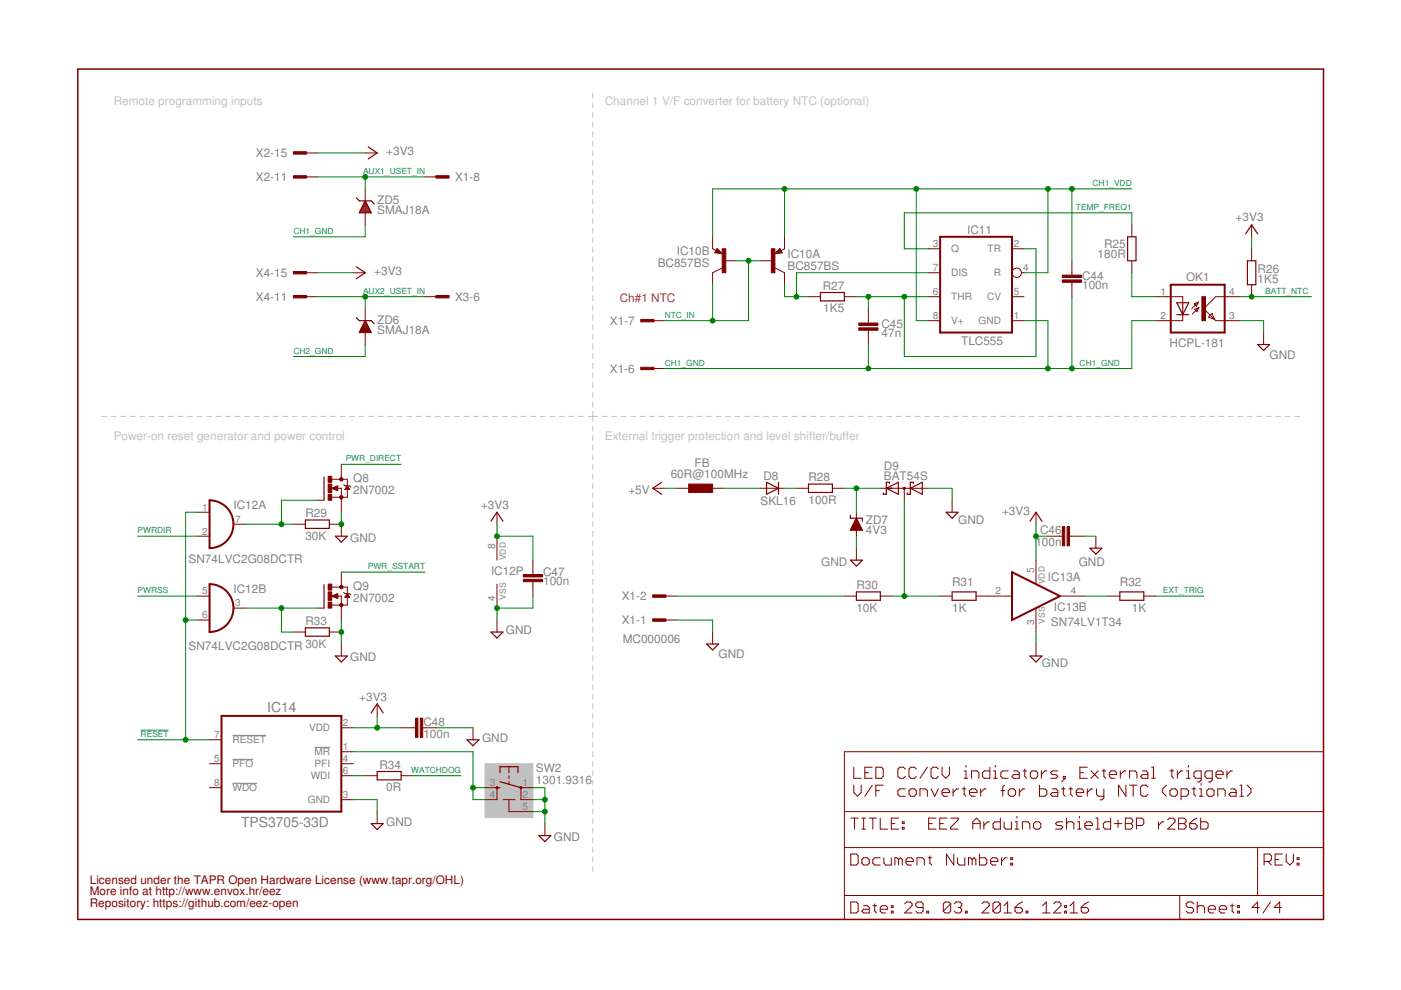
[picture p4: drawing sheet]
<svg xmlns="http://www.w3.org/2000/svg" width="297mm" height="210mm" viewBox="0 0 297 210" stroke-linecap="round" stroke-linejoin="round" font-family="sans-serif">
<g fill="none" stroke="#c0c0c0" stroke-width=".21">
<path d="M125.7 19.7v1.1M125.7 21.8v1M125.7 23.8v1.1M125.7 25.9v1M125.7 27.9v1.1M125.7 30v1M125.7 32v1M125.7 34.1v1M125.7 36.1v1M125.7 38.1v1.1M125.7 40.2v1M125.7 42.2v1.1"/>
<path d="M125.7 44.3v1M125.7 46.3v1.1M125.7 48.4v1M125.7 50.4v1.1M125.7 52.5v1M125.7 54.5v1.1M125.7 56.6v1M125.7 58.6v1M125.7 60.6v1.1M125.7 62.7v1M125.7 64.7v1.1M125.7 66.8v1"/>
<path d="M125.7 68.8v1.1M125.7 70.9v1M125.7 72.9v1.1M125.7 75v1M125.7 77v1.1M125.7 79.1v1M21.6 88.3h1M23.6 88.3h1M25.6 88.3h1M27.6 88.3h1.1M29.7 88.3h1M31.7 88.3h1"/>
<path d="M33.7 88.3h1M35.7 88.3h1M37.7 88.3h1.1M39.8 88.3h1M41.8 88.3h1M43.8 88.3h1M45.8 88.3h1M47.9 88.3h1M49.9 88.3h1M51.9 88.3h1M53.9 88.3h1M55.9 88.3h1.1"/>
<path d="M58 88.3h1M60 88.3h1M62 88.3h1M64 88.3h1M66 88.3h1.1M68.1 88.3h1M70.1 88.3h1M72.1 88.3h1M74.1 88.3h1M76.2 88.3h1M78.2 88.3h1M80.2 88.3h1"/>
<path d="M82.2 88.3h1M84.2 88.3h1.1M86.3 88.3h1M88.3 88.3h1M90.3 88.3h1M92.3 88.3h1M94.3 88.3h1.1M96.4 88.3h1M98.4 88.3h1M100.4 88.3h1M102.4 88.3h1.1M104.5 88.3h1"/>
<path d="M106.5 88.3h1M108.5 88.3h1M110.5 88.3h1M112.5 88.3h1.1M114.6 88.3h1M116.6 88.3h1M118.6 88.3h1M120.6 88.3h1M122.6 88.3h1.1M124.7 88.3h2M125.7 81.1v1M125.7 83.2v1"/>
<path d="M125.7 85.2v1.1M125.7 87.2v2.1M125.7 90.3v1.1M125.7 92.4v1M125.7 94.4v1M125.7 96.4v1.1M125.7 98.4v1.1M127.7 88.3h1M129.7 88.3h1M131.7 88.3h1M133.7 88.3h1M135.7 88.3h1.1"/>
<path d="M137.8 88.3h1M139.8 88.3h1M141.8 88.3h1M143.8 88.3h1M145.8 88.3h1M147.8 88.3h1M149.8 88.3h1M151.8 88.3h1M153.8 88.3h1.1M155.9 88.3h1M157.9 88.3h1M159.9 88.3h1"/>
<path d="M161.9 88.3h1M163.9 88.3h1M165.9 88.3h1M167.9 88.3h1M169.9 88.3h1M171.9 88.3h1.1M173.9 88.3h1.1M176 88.3h1M178 88.3h1M180 88.3h1M182 88.3h1M184 88.3h1"/>
<path d="M186 88.3h1M188 88.3h1M190.1 88.3h1M192.1 88.3h1M194.1 88.3h1M196.1 88.3h1M198.1 88.3h1M200.1 88.3h1M202.1 88.3h1M204.1 88.3h1M206.1 88.3h1M208.2 88.3h.9"/>
<path d="M210.2 88.3h1M212.2 88.3h1M214.2 88.3h1M216.2 88.3h1M218.2 88.3h1M220.2 88.3h1M222.2 88.3h1M224.2 88.3h1.1M226.3 88.3h1M228.3 88.3h1M230.3 88.3h1M232.3 88.3h1"/>
<path d="M234.3 88.3h1M236.3 88.3h1M238.3 88.3h1M240.3 88.3h1M242.3 88.3h1.1M244.3 88.3h1.1M246.4 88.3h1M248.4 88.3h1M250.4 88.3h1M252.4 88.3h1M254.4 88.3h1M256.4 88.3h1"/>
<path d="M258.4 88.3h1M260.4 88.3h1.1M262.4 88.3h1.1M264.5 88.3h1M266.5 88.3h1M268.5 88.3h1M270.5 88.3h1M272.5 88.3h1M274.5 88.3h1M125.7 100.5v1M125.7 102.5v1M125.7 104.5v1.1"/>
<path d="M125.7 106.6v1M125.7 108.6v1M125.7 110.6v1.1M125.7 112.7v1M125.7 114.7v1M125.7 116.7v1.1M125.7 118.8v1M125.7 120.8v1M125.7 122.8v1M125.7 124.9v1M125.7 126.9v1M125.7 128.9v1"/>
<path d="M125.7 130.9v1.1M125.7 133v1M125.7 135v1M125.7 137v1.1M125.7 139.1v1M125.7 141.1v1M125.7 143.1v1.1M125.7 145.2v1M125.7 147.2v1M125.7 149.2v1.1M125.7 151.3v1M125.7 153.3v1"/>
<path d="M125.7 155.3v1.1M125.7 157.4v1M125.7 159.4v1M125.7 161.4v1.1M125.7 163.4v1.1M125.7 165.5v1M125.7 167.5v1M125.7 169.5v1.1M125.7 171.6v1M125.7 173.6v1M125.7 175.6v1.1M125.7 177.7v1"/>
<path d="M125.7 179.7v1M125.7 181.7v1.1M125.7 183.7v1.1"/>
</g>
<path d="M102.8 161.9h10.2v11.5h-10.2z" fill="#c0c0c0" stroke="#c0c0c0" stroke-width=".21"/>
<path d="M49.3 155.9h7.1M66.7 158.5h3.3M49.3 161h4.4M49.3 166.1h5.2" fill="none" stroke="#808080" stroke-width=".21"/>
<g fill="none" stroke="#800000" stroke-width=".21">
<path d="M64.7 32.4h2.6M64.7 37.5h2.6M77.4 32.4h2.6M90.1 37.5h2.6M64.7 57.8h2.6M74.9 57.8h2.5M77.4 40v2.6M77.4 45.1v2.6M151.1 50.2v2.5l.7 .4M152 52.7l1.1 1.1-1.6-.2zM153.1 56.8l-2 1v2.6M153.6 55.3h2.6"/>
<path d="M161.2 55.3h2.6M164.3 56.8l2 1v2.6M165.4 52.7l.5 .9-1.6 .2zM166.3 50.2v2.5l-.7 .4M196.8 52.7h2.5M196.8 57.8h2.5M214.6 52.7h2.5M216.6 57.8h.5M227.3 55.3v3M227.3 59.9v3M240 47.7v2.5M240 55.3v2.5"/>
<path d="M265.4 47.7v2.5M265.4 52.7v2.6M64.7 62.9h2.6M77.4 65.4v2.6M77.4 70.5v2.5M90.1 62.9h2.6M138.4 68h2.5M138.4 78.1h2.5M171.4 62.9h2.5M179 62.9h2.6M184.1 65.4v3.1M184.1 70v3"/>
<path d="M196.8 62.9h2.5M196.8 68h2.5M214.6 62.9h2.5M214.6 68h2.5M245 62.9h5.8v1.3M250.8 66.7v1.3h-5.8M253.2 64.4l.9-.3-.4 .8zM253.3 65.6l.9-.4-.4 .9zM254.1 64.1l-1.4 1.3M254.2 65.2l-1.4 1.4M257 66.5l.5 1.2-1.3-.5zM262.8 62.9h-5.1l-2.5 2.5 2.5 2.6h5.1"/>
<path d="M265.4 60.4v2.5M267.9 70.5v2.5M72.4 98.4v3.2M41.9 113.7h2.5M41.9 108.6h2.5M49.5 111.1h2.5M62.2 111.1h2.5M67.3 106.1h1.4M69.8 111.1h2.6v2.6M70.3 103.5h2.1v5.1M70.4 101.6h3.2v3.8h-3.3M70.6 103.6h1"/>
<path d="M70.7 103.4h.9M70.9 103.8h.7M71 103.3h.6M71.2 103.9h.4M71.2 103.2h.4M71.5 104h.1M71.5 103h.1M71.6 103v1l-1.3-.5M71.6 103l-1.3 .5M72.9 102.8l.2 .2h1l.3 .3M73.2 103.6h.8M73.3 103.5h.7"/>
<path d="M73.4 103.4h.5M73.4 103.3h.4M73.5 103.2h.2M73.6 103l.5 .8h-1zM105.4 108.6v2.5M105.4 113.7v5.1M113 118.8v3M138.4 103.5h2.5M143.5 103.5h2.5M151.1 103.5h2.5M161.2 103.5h5.1M168.9 103.5h2.5"/>
<path d="M176.5 103.5h2.5M181.6 108.6v5.1M181.6 116.2v2.6M186.6 103.5h10.2M191.7 103.5v2.6M201.9 106.1v2.5M219.6 108.6v2.5M219.6 118.8v5M222.2 113.7h3M226.8 113.7h3M232.3 113.7v2.5M41.9 126.4h2.5"/>
<path d="M41.9 131.5h2.5M49.5 128.9h2.5M62.2 134h2.5M67.3 128.9h1.4M69.8 134h2.6M70.3 126.4l1.3-.5v1zM70.4 124.5h3.2v3.8h-3.3M70.5 126.4h1.1M70.5 126.3h1.1M70.8 126.6h.8M70.8 126.2h.8M71.1 126.7h.5"/>
<path d="M71.1 126.1h.5M71.4 126.8h.2M71.4 126h.2M71.5 126.4h.9v5.1M72.4 121.3v3.2M72.4 136.5v2.6M72.9 125.6l.2 .3h1l.3 .2M73.2 126.6h.9M73.3 126.4h.7M73.3 126.3h.6M73.4 126.2h.5M73.5 126.1h.3"/>
<path d="M73.6 126h.1M73.6 125.9l.5 .7h-1zM105.4 123.8v5.1M105.4 131.5v2.5M113 123.3v3.1M140.9 126.4h2.6M140.9 131.5h2.6M151.1 134v2.5M179 126.4h2.6M186.6 126.4h2.6M199.3 126.4h2.6M206.9 126.4h7.7"/>
<path d="M219.6 128.9v5.1M219.6 136.5v2.6M224.7 126.4h5.1M234.9 126.4h2.5M242.5 126.4h2.5M44.4 156.8h2.6M72.4 159.4h2.5M72.4 154.3h2.5M80 149.2v2.6M85 154.3h3.1M89.6 154.3h3.1M100.3 154.3v2.5"/>
<path d="M179 159.4h101.6v35.5h-101.6zM44.4 161.9h2.6M44.4 167h2.6M72.4 169.5h2.5M72.4 161.9h2.5M72.4 164.5h2.5M77.4 164.5h2.6M80 172.1v2.5M85 164.5h2.6M102.8 167h2.6v2.5h-2.6M106.6 169.5h2.6M107.9 169.5v2.6h5.1"/>
<path d="M107.9 162.6v1.2M107.9 164.5v.6M107.9 165.7v.7M113 167h-2.6v2.5h2.6M115.5 174.6v2.6M179 179.7h101.6M179 172.1h101.6M180.4 173.5h1.5M181 162.7v2.3h1.6M181 166.5v1.5l.8 .8 .8-.8v-1.5M181.2 173.5v2.3M182.7 173.5h.8"/>
<path d="M182.7 175.8h.8M183.1 173.5v2.3M183.4 163.8h.7M184.3 173.5h1.5M184.9 166.5l-1.5 2.3M184.9 162.7h-1.5v2.3h1.5M185.1 173.5v2.3M185.7 162.7h1.2l.4 .4v1.5l-.4 .4h-1.2zM185.7 167.6h.8M186.6 173.5v2.3h1.6M187.3 166.5h-1.6v2.3M189 174.6h.7"/>
<path d="M190.5 173.5h-1.5v2.3h1.5M191.3 175.4h.4v.4h-.4zM191.3 174.2h.4v.4h-.4zM191.9 167.3h-1.1l-.4 .3v.8l.4 .4h1.1M191.9 163.1l-.3-.4h-.8l-.4 .4v1.5l.4 .4h.8l.3-.4M193.1 167.3h.8l.4 .3v.8l-.4 .4h-.8l-.4-.4v-.8zM194.3 163.1l-.4-.4h-.8l-.4 .4v1.5l.4 .4h.8l.4-.4M195.1 168.8v-1.5h1.1l.4 .3v1.2M196.6 162.7l-1.5 2.3M196.9 174.6h.8M197.4 167.3l.8 1.5 .7-1.5M198.5 173.5h-1.6v2.3h1.6"/>
<path d="M198.9 163.1l-.3-.4h-.8l-.4 .4v1.5l.4 .4h.8l.3-.4M199.2 174.6h.8M199.7 168h1.6v-.4l-.4-.3h-.8l-.4 .3v.8l.4 .4h.8M199.7 162.7v1.5l.8 .8 .8-.8v-1.5M200.8 173.5h-1.6v2.3h1.6M201.6 173.5h1.5v.3l-1.5 1.6v.4h1.5M202.1 167.3v1.5M203.2 167.3h-.3l-.8 .7M204 167.3h.8M204.4 166.9v1.5l.4 .4M204.4 165h.8M204.4 163.4h.4v1.6"/>
<path d="M204.8 162.3v.4M205.6 168h1.5v-.4l-.3-.3h-.8l-.4 .3v.8l.4 .4h.8M206 165v-1.6h1.1l.4 .4v1.2M206.2 174.6h1.6M206.2 175.8v-1.6l.8-.7 .8 .7v1.6M207.9 167.3v1.5M208.6 174.2v1.6M209.1 167.3h-.4l-.8 .7M209.8 174.2h-.4l-.8 .8M209.9 162.7v2.3h-1.2l-.4-.4v-.8l.4-.4h1.2M210.7 165h.7M210.7 163.4h.3v1.6"/>
<path d="M211 162.3v.4M212.1 173.5v2.3h-1.2l-.4-.4v-.8l.4-.4h1.2M212.2 167.6h.8M212.9 174.2v1.2l.4 .4h1.1v-1.6M213 166.5l-.4 .4v1.9M213.8 167.6l.4-.3h.7l.4 .3v.8l-.4 .4h-.7l-.4-.4zM213.8 163.4h-1.2l-.4 .4v.8l.4 .4h1.2M214.9 163.4h.8l.4 .4v1.2h-1.2l-.4-.4 .4-.4h1.2M215.2 175.8h.8M215.2 174.2h.4v1.6M215.6 173.1v.4M216.1 167.3v1.5"/>
<path d="M216.8 175.8v-1.6h1.2l.3 .4v1.2M216.9 163.4h.8M217.3 167.3h-.4l-.8 .7M217.3 163.1v1.5l.4 .4M218.4 163.8l.4-.4h.8l.4 .4v.8l-.4 .4h-.8l-.4-.4zM219.1 174.6l.4-.4h.8l.4 .4v.8l-.4 .4h-.8l-.4-.4zM220.4 166.5v2.3h1.2l.4-.4v-.8l-.4-.3h-1.2M220.8 163.4v1.6M222 163.4h-.4l-.8 .8M223.1 167.3h.8l.4 .3v1.2h-1.2l-.4-.4 .4-.4h1.2M224.3 163.4h-1.2l-.4 .4 .4 .4h.8l.4 .4-.4 .4h-1.2M225.1 167.3h.7"/>
<path d="M225.3 174.2h-1.1l-.4 .4 .4 .4h.8l.3 .4-.3 .4h-1.2M225.4 164.6h.4v.4h-.4zM225.4 166.9v1.5l.4 .4M225.8 165l-.7 .8M226.1 174.6l.4-.4h.8l.4 .4v1.2M226.1 173.5v2.3M226.6 167.3h.8M227 166.9v1.5l.4 .4M228.2 168h1.5v-.4l-.3-.3h-.8l-.4 .3v.8l.4 .4h.8M228.5 175.8h.8M228.5 174.2h.4v1.6M228.9 173.1v.4"/>
<path d="M229 163.8h.7M230 175h1.6v-.4l-.4-.4h-.8l-.4 .4v.8l.4 .4h.8M230.5 167.3v1.5M230.5 162.7h-1.5v2.3h1.5M231.3 163.4l1.6 1.6M231.7 167.3h-.4l-.8 .7M232.4 173.5h.3v2.3M232.4 175.8h.8M232.5 167.3v1.1l.4 .4h1.1M232.9 163.4l-1.6 1.6M233.6 163.4h.8M234 163.1v1.5l.4 .4"/>
<path d="M234 167.3v1.9l-.4 .4h-.3M235.2 164.2h1.5v-.4l-.3-.4h-.8l-.4 .4v.8l.4 .4h.8M235.5 173.5v2.3h-1.2l-.4-.4v-.8l.4-.4h1.2M236.3 174.6h1.5M237 173.8v1.6M237.5 163.4v1.6M238.6 173.5h1.2l.4 .3v.4l-.4 .4 .4 .4v.4l-.4 .4h-1.2zM238.6 174.6h1.2M238.7 166.5v2.3l-1.5-2.3v2.3M238.7 163.4h-.4l-.8 .8M239.5 166.5h1.5M239.5 165v-1.6h1.2l.3 .4v1.2"/>
<path d="M240.3 166.5v2.3M240.9 175h1.2l.4-.4v-.8l-.4-.3h-1.2v2.3M242.2 163.4h.8l.4 .4v1.2h-1.2l-.4-.4 .4-.4h1.2M243.4 166.9l-.4-.4h-.8l-.4 .4v1.5l.4 .4h.8l.4-.4M244.2 165h.7M244.2 162.7h.4v2.3M245.6 174.2v1.6M246.8 174.2h-.4l-.8 .8M247.3 166.5l-.8 .8v.7l.8 .8M247.6 173.8l.3-.3h.8l.4 .3v.4l-1.5 1.6h1.5M248.1 167.6l.4-.3h.7l.4 .3v.8l-.4 .4h-.7l-.4-.4zM248.1 163.4h.7"/>
<path d="M248.5 163.1v1.5l.3 .4M249.6 163.4v1.6M249.9 173.5h1.2l.4 .3v.4l-.4 .4 .4 .4v.4l-.4 .4h-1.2zM249.9 174.6h1.2M250.4 168.8h1.2l.4-.4v-.8l-.4-.3h-1.2v2.3M250.8 163.4h-.4l-.8 .8M251.6 163.4h.4v1.6M251.6 165h.7M252 162.3v.4M252.2 174.6h1.2l.4 .4v.4l-.4 .4h-.8l-.4-.4zM252.7 167.3h.8M253.1 166.9v1.5l.4 .4"/>
<path d="M253.8 173.5l-.8 .3-.8 .8M254.3 167.3h.4v1.5M254.3 168.8h.8M254.6 173.5v2.3h1.2l.3-.4v-.8l-.3-.4h-1.2M254.7 165h-1.2l-.4-.4v-.8l.4-.4h1.2v2l-.4 .4h-.4M254.7 166.1v.4M256.2 167.3h.8l.4 .3v.8l-.4 .4h-.8l-.3-.4v-.8zM257 165h-1.1l-.4-.4v-.8l.4-.4h1.1v2l-.4 .4h-.4M257.8 164.2h1.6v-.4l-.4-.4h-.8l-.4 .4v.8l.4 .4h.8M258.2 168.8v-1.5h1.2l.4 .3v1.2M260.1 163.4v1.6M260.9 167.3h.8l.4 .3v1.2h-1.2l-.4-.4 .4-.4h1.2"/>
<path d="M261.3 163.4h-.4l-.8 .8M262.9 166.5h.3v2.3M262.9 168.8h.8M264.4 166.5l.8 .8v.7l-.8 .8M266.6 179.7v10.2M179 189.9h101.6M180.4 181.1h1.2l.3 .4v1.5l-.3 .4h-1.2zM180.4 191.2h1.2l.3 .4v1.6l-.3 .4h-1.2zM182.7 182.2l.4-.3h.8l.4 .3v.8l-.4 .4h-.8l-.4-.4zM183.1 192h.8l.4 .4v1.2h-1.2l-.4-.4 .4-.4h1.2M185.1 192h.7M185.5 191.6v1.6l.3 .4"/>
<path d="M186.6 192.8h1.6v-.4l-.4-.4h-.8l-.4 .4v.8l.4 .4h.8M186.6 181.9h-1.1l-.4 .3v.8l.4 .4h1.1M187.4 181.9v1.1l.4 .4h1.2v-1.5M189 193.2h.4v.4h-.4zM189 192h.4v.4h-.4zM190.5 182.2l-.4-.3h-.4v1.5M190.5 182.2l.4-.3 .4 .3v1.2M190.5 182.2v1.2M191.8 191.6l.4-.4h.8l.4 .4v.4l-1.6 1.6h1.6M192.1 182.6h1.5v-.4l-.3-.3h-.8l-.4 .3v.8l.4 .4h.8M194.4 183.4v-1.5h1.2l.4 .3v1.2M195.7 192.4h-1.2l-.3-.4v-.4l.3-.4h.8l.4 .4v1.6l-.4 .4h-.8l-.3-.4"/>
<path d="M196.5 193.2h.4v.4h-.4zM196.8 181.9h.7M197.1 181.5v1.5l.4 .4M201.6 191.6v1.6l-.4 .4h-.8l-.4-.4M201.6 191.6l-.4-.4h-.8l-.4 .4v1.6M201.6 191.6l-1.6 1.6M202.2 181.1v2.3l-1.5-2.3v2.3M202.3 191.6l.4-.4h.8l.4 .4v.4l-.4 .4M203 181.9v1.1l.4 .4h1.2v-1.5M203.1 192.4h.4M203.5 192.4l.4 .4v.4l-.4 .4h-.8l-.4-.4M204.7 193.2h.4v.4h-.4z"/>
<path d="M206.1 182.2l-.4-.3h-.4v1.5M206.1 182.2v1.2M206.1 182.2l.4-.3 .4 .3v1.2M207.7 181.1v2.3h1.2l.3-.4v-.8l-.3-.3h-1.2M208.2 191.6l.4-.4h.8l.3 .4v.4l-1.5 1.6h1.5M210 182.6h1.6v-.4l-.4-.3h-.8l-.4 .3v.8l.4 .4h.8M212.1 191.6v1.6l-.4 .4h-.8l-.4-.4M212.1 191.6l-.4-.4h-.8l-.4 .4v1.6M212.1 191.6l-1.6 1.6M212.3 181.9v1.5M212.9 193.6h1.5M212.9 192l.7-.8v2.4"/>
<path d="M213.5 181.9h-.4l-.8 .7M214.3 183h.4v.4h-.4zM214.3 181.9h.4v.3h-.4zM215.2 192.4h1.2l.4 .4v.4l-.4 .4h-.8l-.4-.4zM216.8 191.2l-.8 .4-.8 .8M217.6 193.2h.3v.4h-.3zM221 193.6h1.6M221 192l.8-.8v2.4M223.4 191.6l.4-.4h.8l.3 .4v.4l-1.5 1.6h1.5M225.7 193.2h.4v.4h-.4zM225.7 192h.4v.4h-.4zM226.9 193.6h1.6"/>
<path d="M226.9 192l.8-.8v2.4M229.2 192.4h1.2l.4 .4v.4l-.4 .4h-.8l-.4-.4zM230.8 191.2l-.8 .4-.8 .8M250.1 189.9v5M253.1 191.6l-.4-.4h-.8l-.4 .4v.4l.4 .4h.8l.4 .4v.4l-.4 .4h-.8l-.4-.4M253.8 192.4l.4-.4h.8l.4 .4v1.2M253.8 191.2v2.4M256.2 192.8h1.5v-.4l-.4-.4h-.7l-.4 .4v.8l.4 .4h.7M258.5 192.8h1.6v-.4l-.4-.4h-.8l-.4 .4v.8l.4 .4h.8M260.9 192h.7M261.2 191.6v1.6l.4 .4M262.4 193.2h.4v.4h-.4z"/>
<path d="M262.4 192h.4v.4h-.4zM267 192.4h-1.5l1.1-1.2v2.4M268 182.6h1.2l.4-.4v-.7l-.4-.4h-1.2v2.3M268.8 182.6l.8 .8M269.4 191.2l-1.6 2.4M270.3 182.2h.8M271.7 192.4h-1.5l1.1-1.2v2.4M271.9 181.1h-1.6v2.3h1.6M272.7 181.1v1.5l.8 .8 .7-.8v-1.5M275 183h.4v.4h-.4zM275 181.9h.4v.3h-.4z"/>
<circle cx="215.6" cy="57.8" r=".99"/>
</g>
<g fill="none" stroke="#800000" stroke-width=".42">
<path d="M199.3 50.2h15.3v20.3h-15.3zM248.2 60.4h11.5v10.1h-11.5zM44.4 106.1a5.1 5.1 0 0 1 5.1 5 5.1 5.1 0 0 1-5.1 5.1zM44.4 123.8a5.1 5.1 0 0 1 5.1 5.1 5.1 5.1 0 0 1-5.1 5.1zM214.6 121.3l10.1 5.1-10.1 5.1zM47 151.8h25.4v20.3h-25.4z"/>
<circle cx="191.7" cy="103.5" r=".13"/>
<circle cx="105.4" cy="167" r=".13"/>
<circle cx="110.4" cy="167" r=".13"/>
</g>
<g fill="none" stroke="#800000" stroke-width=".25">
<path d="M78.1 31.2l1.9 1.2-1.9 1.3M75.5 42l.7 .6h2.5l.6 .6M75.5 56.6l1.9 1.2-1.9 1.3M76.2 45h2.4M76.3 44.7h2.2M76.5 44.5h1.9M76.6 44.3h1.7M76.7 44.1h1.5M76.8 43.9h1.3M76.9 43.6h1.1M77 43.4h.9M77.1 43.2h.6"/>
<path d="M77.2 43h.4M77.4 42.8h.1M77.4 42.6l1.3 2.5h-2.5zM152.1 53.4h.4l-.4-.3-.3 .4 1.1 .1-.8-.7-.4 .6M165.3 53.4h-.4l.4-.3 .3 .4-1.1 .1 .8-.7 .4 .6M239.1 50.2h1.8v5.1h-1.8zM264.1 49.6l1.3-1.9 1.2 1.9M264.5 55.3h1.8v5.1h-1.8zM75.5 67.4l.7 .6h2.5l.6 .6M76.3 70.3h2.3M76.4 70.1h2.1M76.5 69.8h1.9"/>
<path d="M76.6 69.6h1.7M76.7 69.4h1.4M76.8 69.2h1.2M76.9 69h1M77 68.7h.8M77.2 68.5h.5M77.3 68.3h.3M77.4 68.1h.1M77.4 68l1.3 2.5h-2.5zM173.9 62h5.1v1.8h-5.1zM249.5 64.2h2.5l-1.2 2.5zM249.5 66.7h2.5"/>
<path d="M250.8 64.2v2.5M266.6 73h2.6l-1.3 1.3zM64.7 110.3h5.1v1.7h-5.1zM68.7 101.1v5M71.1 113.7h2.5l-1.2 1.3zM104.1 110.5l1.3-1.9 1.2 1.9M140.3 102.3l-1.9 1.2 1.9 1.3M162.5 102.3l2.6 1.2-2.6 1.3zM165.1 102.3v2.5M171.4 102.6h5.1v1.8h-5.1zM180.3 109.2v.7h2.5v.6M180.3 118.8h2.5l-1.2 1.2z"/>
<path d="M180.4 112.3h2.4M180.5 112.1h2.1M180.6 111.8h1.9M180.7 111.6h1.7M180.8 111.4h1.5M180.9 111.2h1.3M181 111h1.1M181.1 110.7h.9M181.3 110.5h.6M181.4 110.3h.4M181.5 110.1h.2M181.6 109.9l1.2 2.5h-2.5z"/>
<path d="M187.9 103.5l2.6-1.2v2.5zM188.6 102.5v-.2h-.7v2.5h-.6v-.3M193 103.5l2.5-1.2v2.5zM193.6 102.5v-.2h-.6v2.5h-.6v-.3M200.6 108.6h2.5l-1.2 1.3zM218.4 110.5l1.2-1.9 1.3 1.9M231.1 116.2h2.5l-1.3 1.3zM64.7 133.1h5.1v1.8h-5.1zM68.7 124v4.9M71.1 139.1h2.5l-1.2 1.3zM104.1 134h2.5l-1.2 1.3zM149.8 136.5h2.6l-1.3 1.3z"/>
<path d="M181.6 125.5h5v1.8h-5zM201.9 125.5h5v1.8h-5zM218.4 139.1h2.5l-1.3 1.3zM237.4 125.5h5.1v1.8h-5.1zM78.7 151.2l1.3-2 1.2 2M99 156.8h2.6l-1.3 1.3zM78.7 174.6h2.5l-1.2 1.3zM80 163.6h5v1.8h-5zM105.4 167h.6M106 163.8v-1.2h3.8v1.2M106 165.7l4.4 1.3M114.3 177.2h2.5l-1.3 1.2z"/>
</g>
<g fill="#800000" stroke="#800000" stroke-width=".21">
<path d="M182.1 68.5h4v.5h-4z"/>
<path d="M182.1 69.5h4v.5h-4z"/>
<path d="M225.2 59.4h4.1v.5h-4.1z"/>
<path d="M225.2 58.3h4.1v.5h-4.1z"/>
<path d="M163.5 52.7h.8v5.1h-.8z"/>
<path d="M153.1 52.7h.8v5.1h-.8z"/>
<path d="M254.8 62.9h.8v5.1h-.8z"/>
<path d="M226.3 111.7h.5v4h-.5z"/>
<path d="M225.2 111.7h.5v4h-.5z"/>
<path d="M146 102.6h5.1v1.8h-5.1z"/>
<path d="M62.2 37.3h2.8v.5h-2.8z"/>
<path d="M62.2 32.2h2.8v.5h-2.8z"/>
<path d="M62.2 62.7h2.8v.5h-2.8z"/>
<path d="M62.2 57.6h2.8v.5h-2.8z"/>
<path d="M92.4 62.7h2.8v.5h-2.8z"/>
<path d="M92.4 37.3h2.8v.5h-2.8z"/>
<path d="M138.4 131.2h2.8v.5h-2.8z"/>
<path d="M138.4 126.1h2.8v.5h-2.8z"/>
<path d="M135.8 77.9h2.8v.5h-2.8z"/>
<path d="M135.8 67.7h2.8v.5h-2.8z"/>
<path d="M69.6 104.8h.7v1.3h-.7z"/>
<path d="M69.6 101h.7v1.3h-.7z"/>
<path d="M69.6 102.6h.7v1.8h-.7z"/>
<path d="M69.6 127.7h.7v1.2h-.7z"/>
<path d="M69.6 123.8h.7v1.3h-.7z"/>
<path d="M69.6 125.5h.7v1.8h-.7z"/>
<path d="M111 121.8h4v.5h-4z"/>
<path d="M111 122.8h4v.5h-4z"/>
<path d="M88.1 152.3h.5v4h-.5z"/>
<path d="M89.1 152.3h.5v4h-.5z"/>
</g>
<path d="M16.5 14.6h264.1v180.3h-264.1z" fill="none" stroke="#800000" stroke-width=".32"/>
<g fill="#800000" stroke="#800000" stroke-width=".21">
<circle cx="72.4" cy="101.6" r=".36"/>
<circle cx="72.4" cy="105.4" r=".36"/>
<circle cx="72.4" cy="124.5" r=".36"/>
<circle cx="72.4" cy="128.3" r=".36"/>
</g>
<g fill="none" stroke="#008000" stroke-width=".21">
<path d="M67.3 32.4h10.1M67.3 37.5h22.8M77.4 37.5v2.5M67.3 57.8h7.6M77.4 47.7v2.5h-15.2M156.2 55.3h5M158.7 55.3v12.7h-17.8M166.3 40v10.2M194.3 40v28h2.5M196.8 57.8h-27.9v5.1M217.1 52.7h2.5v22.9h-27.9v-12.7M222.2 40v17.8h-5.1"/>
<path d="M227.3 40v15.3M240 47.7v-2.6h-48.3v7.6h5.1M240 57.8v5.1h5M240 40h-88.9v10.2M265.4 50.2v2.5M67.3 62.9h22.8M77.4 73v2.6h-15.2M77.4 62.9v2.5M151.1 60.4v7.6M166.3 60.4v2.5h5.1M181.6 62.9h15.2M184.1 62.9v2.5"/>
<path d="M184.1 73v5.1M217.1 68h5.1v10.1M227.3 62.9v15.2M245 68h-5v10.1h-99.1M262.8 68h5.1v2.5M262.8 62.9h15.3M72.4 98.4h12.6M29.2 113.7h12.7M41.9 108.6h-2.6v48.2M52 111.1h10.2M67.3 106.1h-7.6v5M72.4 108.6v2.5"/>
<path d="M105.4 111.1v2.6h7.6v5.1M140.9 103.5h2.6M153.6 103.5h7.6M166.3 103.5h2.6M179 103.5h7.6M181.6 103.5v5.1M181.6 113.7v2.5M191.7 106.1v20.3M196.8 103.5h5.1v2.6M219.6 111.1v7.7M219.6 113.7h2.6M229.8 113.7h2.5"/>
<path d="M29.2 126.4h12.7M39.3 131.5h2.6M52 128.9h15.3M59.7 128.9v5.1h2.5M72.4 131.5v5M72.4 121.3h17.7M113 126.4v2.5h-7.6v2.6M143.5 131.5h7.6v2.5M143.5 126.4h35.5M189.2 126.4h10.1M219.6 134v2.5M229.8 126.4h5.1"/>
<path d="M245 126.4h10.2M29.2 156.8h15.2M74.9 154.3h10.1M74.9 159.4h25.4v10.1h2.5M80 151.8v2.5M92.7 154.3h7.6M74.9 169.5h5.1v2.6M74.9 164.5h2.5M87.6 164.5h10.1M100.3 167h2.5M113 169.5h2.5M113 167h2.5v7.6"/>
<path d="M113 172.1h2.5"/>
</g>
<g fill="#008000" stroke="#008000" stroke-width=".21">
<circle cx="158.7" cy="55.3" r=".51"/>
<circle cx="151.1" cy="68" r=".51"/>
<circle cx="191.7" cy="62.9" r=".51"/>
<circle cx="184.1" cy="62.9" r=".51"/>
<circle cx="168.9" cy="62.9" r=".51"/>
<circle cx="72.4" cy="111.1" r=".51"/>
<circle cx="72.4" cy="134" r=".51"/>
<circle cx="105.4" cy="128.9" r=".51"/>
<circle cx="115.5" cy="169.5" r=".51"/>
<circle cx="115.5" cy="172.1" r=".51"/>
<circle cx="219.6" cy="113.7" r=".51"/>
<circle cx="105.4" cy="113.7" r=".51"/>
<circle cx="80" cy="154.3" r=".51"/>
<circle cx="265.4" cy="62.9" r=".51"/>
<circle cx="222.2" cy="40" r=".51"/>
<circle cx="194.3" cy="40" r=".51"/>
<circle cx="166.3" cy="40" r=".51"/>
<circle cx="227.3" cy="40" r=".51"/>
<circle cx="191.7" cy="126.4" r=".51"/>
<circle cx="181.6" cy="103.5" r=".51"/>
<circle cx="77.4" cy="37.5" r=".51"/>
<circle cx="77.4" cy="62.9" r=".51"/>
<circle cx="222.2" cy="78.1" r=".51"/>
<circle cx="184.1" cy="78.1" r=".51"/>
<circle cx="227.3" cy="78.1" r=".51"/>
<circle cx="39.3" cy="156.8" r=".51"/>
<circle cx="39.3" cy="131.5" r=".51"/>
<circle cx="100.3" cy="167" r=".51"/>
<circle cx="59.7" cy="111.1" r=".51"/>
<circle cx="59.7" cy="128.9" r=".51"/>
</g>
<path d="M29.8 154.8h6" fill="none" stroke="#008080" stroke-width=".21"/>
<g font-size="2.9" fill="#808080">
<text x="56.7" y="150.9">IC14</text>
<text x="51.1" y="175.3">TPS3705-33D</text>
</g>
<g font-size="2.5" fill="#c0c0c0">
<text x="24.1" y="22.3">Remote programming inputs</text>
<text x="128.2" y="22.3">Channel 1 V/F converter for battery NTC (optional)</text>
<text x="24.1" y="93.4">Power-on reset generator and power control</text>
<text x="128.2" y="93.4">External trigger protection and level shifter/buffer</text>
</g>
<g font-size="2.5" fill="#808080">
<text x="54.2" y="33.3">X2-15</text>
<text x="81.9" y="32.9">+3V3</text>
<text x="54.2" y="38.4">X2-11</text>
<text x="96.5" y="38.4">X1-8</text>
<text x="80" y="45.4">SMAJ18A</text>
<text x="80" y="43.2">ZD5</text>
<text x="262" y="46.9">+3V3</text>
<text x="205.1" y="49.6">IC11</text>
<text x="234.1" y="52.5">R25</text>
<text x="54.2" y="58.7">X4-15</text>
<text x="79.3" y="58.3">+3V3</text>
<text x="139.4" y="56.6">BC857BS</text>
<text x="143.5" y="54">IC10B</text>
<text x="167" y="57.2">BC857BS</text>
<text x="167" y="54.6">IC10A</text>
<text x="229.4" y="59.3">C44</text>
<text x="232.7" y="54.8">180R</text>
<text x="251.5" y="59.6">OK1</text>
<text x="266.6" y="57.9">R26</text>
<text x="54.2" y="63.8">X4-11</text>
<text x="96.5" y="63.8">X3-6</text>
<text x="174.4" y="61.4">R27</text>
<text x="229.4" y="61.2">100n</text>
<text x="266.6" y="60.1">1K5</text>
<text x="80" y="70.8">SMAJ18A</text>
<text x="80" y="68.6">ZD6</text>
<text x="129.3" y="68.9">X1-7</text>
<text x="174.6" y="66.2">1K5</text>
<text x="186.9" y="71.4">47n</text>
<text x="186.9" y="69.5">C45</text>
<text x="203.8" y="73.1">TLC555</text>
<text x="248" y="73.6">HCPL-181</text>
<text x="269.2" y="76.1">GND</text>
<text x="129.3" y="79">X1-6</text>
<text x="142.2" y="101.4">60R@100MHz</text>
<text x="147.3" y="99">FB</text>
<text x="161.9" y="101.8">D8</text>
<text x="187.4" y="101.8">BAT54S</text>
<text x="187.4" y="99.6">D9</text>
<text x="49.5" y="108">IC12A</text>
<text x="74.9" y="104.8">2N7002</text>
<text x="74.9" y="102.3">Q8</text>
<text x="102" y="107.8">+3V3</text>
<text x="133.2" y="104.7">+5V</text>
<text x="161.2" y="107.1">SKL16</text>
<text x="171.4" y="106.8">100R</text>
<text x="171.4" y="102">R28</text>
<text x="64.7" y="109.6">R29</text>
<text x="183.6" y="113.3">4V3</text>
<text x="183.6" y="111.1">ZD7</text>
<text x="203.1" y="111">GND</text>
<text x="212.5" y="109.2">+3V3</text>
<text x="220.5" y="113.3">C46</text>
<text x="40" y="119.4">SN74LVC2G08DCTR</text>
<text x="64.7" y="114.4">30K</text>
<text x="74.3" y="114.8">GND</text>
<text x="219.5" y="115.8">100n</text>
<text x="228.7" y="119.9">GND</text>
<text x="49.5" y="125.7">IC12B</text>
<text x="74.9" y="125.1">Q9</text>
<text x="104.1" y="121.9">IC12P</text>
<text x="115.2" y="124.1">100n</text>
<text x="115.2" y="122.2">C47</text>
<text x="174.1" y="120">GND</text>
<text x="181.6" y="124.9">R30</text>
<text x="201.9" y="124.2">R31</text>
<text x="222.2" y="123.2">IC13A</text>
<text x="237.4" y="124.2">R32</text>
<text x="74.9" y="127.7">2N7002</text>
<text x="131.8" y="127.3">X1-2</text>
<text x="181.6" y="129.7">10K</text>
<text x="201.9" y="129.7">1K</text>
<text x="223.5" y="129.6">IC13B</text>
<text x="240" y="129.7">1K</text>
<text x="40" y="137.8">SN74LVC2G08DCTR 30K</text>
<text x="64.7" y="132.5">R33</text>
<text x="107.3" y="134.5">GND</text>
<text x="131.8" y="132.4">X1-1</text>
<text x="132" y="136.4">MC000006</text>
<text x="222.8" y="132.7">SN74LV1T34</text>
<text x="74.3" y="140.2">GND</text>
<text x="152.4" y="139.6">GND</text>
<text x="220.9" y="141.5">GND</text>
<text x="76.2" y="148.6">+3V3</text>
<text x="89.8" y="153.9">C48</text>
<text x="89.8" y="156.5">100n</text>
<text x="102.2" y="157.4">GND</text>
<text x="80.5" y="163">R34</text>
<text x="81.9" y="167.8">0R</text>
<text x="113.6" y="166.3">1301.9316</text>
<text x="113.6" y="163.7">SW2</text>
<text x="81.9" y="175.1">GND</text>
<text x="117.4" y="178.3">GND</text>
</g>
<text font-size="2.5" fill="#800080" x="131.4" y="64">Ch#1 NTC</text>
<g font-size="2.5" fill="#800000">
<text x="19" y="187.3">Licensed under the TAPR Open Hardware License (www.tapr.org/OHL)</text>
<text x="19" y="189.9">More info at http://www.envox.hr/eez</text>
<text x="19" y="192.4">Repository: https://github.com/eez-open</text>
</g>
<g font-size="2.1" fill="#808080">
<text x="197.8" y="52.4">3</text>
<text x="201.7" y="53.5">Q</text>
<text x="209.4" y="53.5">TR</text>
<text x="214.9" y="52.4">2</text>
<text x="197.8" y="57.5">7</text>
<text x="201.7" y="58.6">DIS</text>
<text x="210.7" y="58.6">R</text>
<text x="216.9" y="57.5">4</text>
<text x="197.8" y="62.5">6</text>
<text x="201.7" y="63.7">THR</text>
<text x="209.3" y="63.7">CV</text>
<text x="214.9" y="62.5">5</text>
<text x="246" y="62.5">1</text>
<text x="260.6" y="62.5">4</text>
<text x="197.8" y="67.6">8</text>
<text x="201.7" y="68.7">V+</text>
<text x="207.5" y="68.7">GND</text>
<text x="214.9" y="67.6">1</text>
<text x="246" y="67.6">2</text>
<text x="260.6" y="67.6">3</text>
<text x="42.9" y="108.3">1</text>
<text x="42.9" y="113.3">2</text>
<text x="49.9" y="110.8">7</text>
<text x="105" y="116.4" transform="rotate(-90 105 116.4)">8</text>
<text x="219.3" y="121.5" transform="rotate(-90 219.3 121.5)">5</text>
<text x="42.9" y="126">5</text>
<text x="42.9" y="131.1">6</text>
<text x="49.9" y="128.6">3</text>
<text x="105" y="127.4" transform="rotate(-90 105 127.4)">4</text>
<text x="211.1" y="126">2</text>
<text x="227.1" y="126">4</text>
<text x="219.3" y="132.4" transform="rotate(-90 219.3 132.4)">3</text>
<text x="65.5" y="155.1">VDD</text>
<text x="72.7" y="154">2</text>
<text x="45.4" y="156.5">7</text>
<text x="45.4" y="161.6">5</text>
<text x="49.3" y="157.6">RESET</text>
<text x="66.7" y="160.2">MR</text>
<text x="72.7" y="159">1</text>
<text x="72.7" y="161.6">4</text>
<text x="45.4" y="166.7">8</text>
<text x="49.3" y="162.7">PFO</text>
<text x="49.3" y="167.8">WDO</text>
<text x="65.9" y="165.2">WDI</text>
<text x="66.7" y="162.7">PFI</text>
<text x="72.7" y="164.1">6</text>
<text x="103.8" y="166.7">3</text>
<text x="110.8" y="166.7">1</text>
<text x="65.3" y="170.3">GND</text>
<text x="72.7" y="169.2">3</text>
<text x="103.8" y="169.2">4</text>
<text x="110.8" y="169.2">2</text>
<text x="110.8" y="171.7">5</text>
</g>
<g font-size="1.8" fill="#008080">
<text x="77" y="36.9">AUX1_USET_IN</text>
<text x="231.6" y="39.4">CH1_VDD</text>
<text x="228.1" y="44.5">TEMP_FREQ1</text>
<text x="62.2" y="49.6">CH1_GND</text>
<text x="77" y="62.3">AUX2_USET_IN</text>
<text x="268.2" y="62.3">BATT_NTC</text>
<text x="140.9" y="67.3">NTC_IN</text>
<text x="62.2" y="75">CH2_GND</text>
<text x="140.9" y="77.5">CH1_GND</text>
<text x="228.9" y="77.5">CH1_GND</text>
<text x="73.3" y="97.8">PWR_DIRECT</text>
<text x="29.2" y="113.1">PWRDIR</text>
<text x="29.2" y="125.7">PWRSS</text>
<text x="78" y="120.7">PWR_SSTART</text>
<text x="246.5" y="125.7">EXT_TRIG</text>
<text x="29.8" y="156.2">RESET</text>
<text x="87.2" y="163.8">WATCHDOG</text>
</g>
<g font-size="1.8" fill="#808080">
<text x="107.3" y="118.8" transform="rotate(-90 107.3 118.8)">VDD</text>
<text x="221.6" y="123.8" transform="rotate(-90 221.6 123.8)">VDD</text>
<text x="107.3" y="127.1" transform="rotate(-90 107.3 127.1)">VSS</text>
<text x="221.6" y="132.2" transform="rotate(-90 221.6 132.2)">VSS</text>
</g>
</svg>
